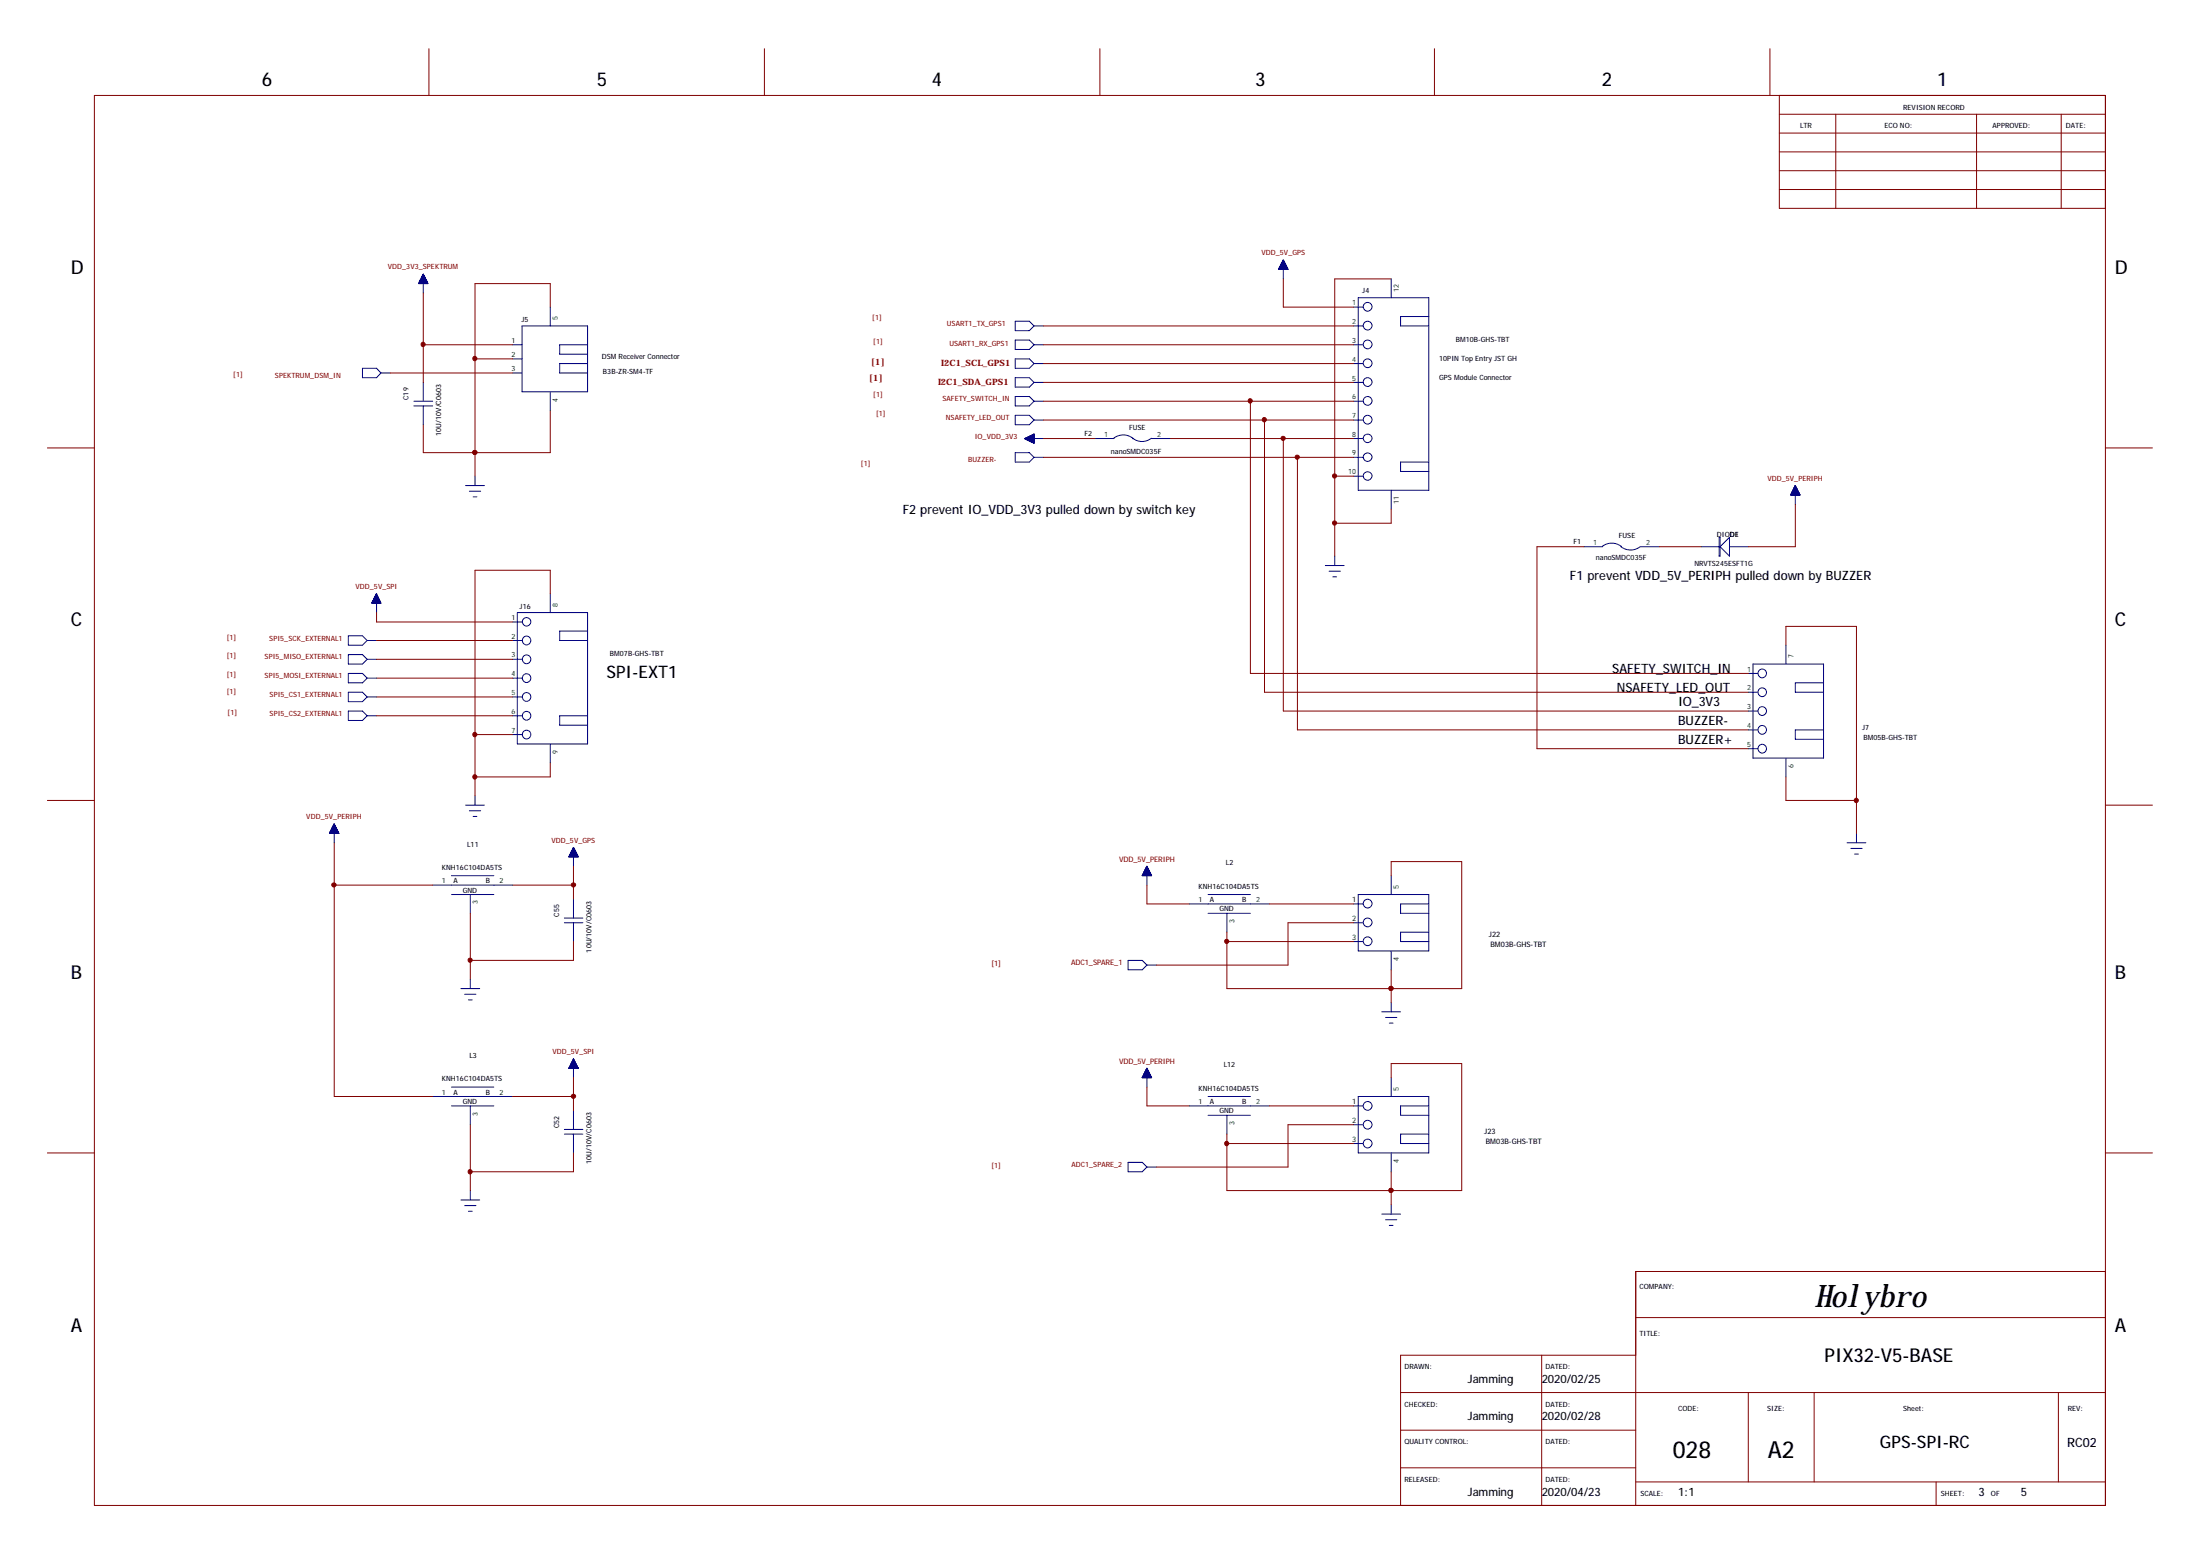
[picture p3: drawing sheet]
<svg xmlns="http://www.w3.org/2000/svg" width="297mm" height="210mm" viewBox="0 0 297 210" stroke-linecap="round" stroke-linejoin="round" font-family="sans-serif">
<g fill="none" stroke="#000080" stroke-width=".14">
<path d="M56.6 38.2h1.1M56.6 38.3v-.1h1.1v.1M56.6 38h1.1v.3M56.6 38v.3M56.7 38h.9M56.7 37.9h.9M56.7 37.9v.4M56.7 37.8h.9v.5M56.7 37.8v.5M56.8 37.8h.7M56.8 37.7h.7M56.8 38.3v-.6h.7v.6"/>
<path d="M56.9 37.6h.5M56.9 37.5h.5v.8M56.9 37.4v.9M56.9 37.5h.5M56.9 37.4h.5M57 37.4h.3M57 37.3h.3v1M57 37.3v1M57 37.3h.3M57.1 37.2h.1M57.1 37.2h.1v1.1M57.1 37.1v1.2"/>
<path d="M57.1 37.1h.1M57.1 37v2.6M57.1 37l.7 1.3h-1.3zM57.2 37.1h-.1v1.2M57.2 37.1v1.2M57.4 37.4v.9M57.4 37.6h-.5v.7M57.4 37.6v.7M57.6 37.9v.4M57.7 38.1h-1.1v.2M57.7 38.1v.2M172.6 36.3h1.3"/>
<path d="M172.7 36.4v-.1h1.2v.1M172.7 36.2h1.1M172.7 36.2h1.1v.2M172.7 36.1v.3M172.8 36.1h1M172.8 36.4v-.4h.9v.4M172.8 36h.9M172.8 36h.9v.4M172.9 35.9h.8v.5M172.9 35.8h.7M172.9 35.8v.6M172.9 36.4v-.7h.7v.7"/>
<path d="M173 35.7h.6M173 35.7h.5v.7M173 35.6v.8M173 35.6h.5M173 35.5h.5v.9M173 35.5v.9M173.1 35.5h.4M173.1 35.4h.3v1M173.2 35.2h.2v1.2M173.2 35.2v1.2M173.2 35.2h.1M173.2 35.1v1.3"/>
<path d="M173.3 35.1v2.5M173.3 35.1l.6 1.3h-1.3zM173.4 35.3h-.3v1.1M173.4 35.4h-.3v1M173.7 35.9h-.9v.5M187.8 37.6v2.6M48.9 49.7h1.9l.6 .6-.6 .7h-1.9zM51.4 50.3h1.3M55.9 54.2h2.5M55.9 54.8h2.5M57.1 51.6v2.6M57.1 54.8v2.5"/>
<path d="M69.2 46.5h1.3M69.2 50.3h1.3M69.2 48.4h1.3M70.5 44h8.8v8.9h-8.8zM74.3 41.5v2.5M74.3 52.9v2.5M79.3 46.5h-3.7v1.3h3.7M79.3 49.1h-3.7v1.2h3.7M137.1 48.4h1.9l.6 .7-.6 .6h-1.9zM137.1 53.5h1.9l.6 .7-.6 .6h-1.9zM137.1 43.4h1.9l.6 .6-.6 .6h-1.9zM137.1 45.9h1.9l.6 .6-.6 .7h-1.9z"/>
<path d="M137.1 51h1.9l.6 .6-.6 .7h-1.9zM137.1 56.1h1.9l.6 .6-.6 .6h-1.9zM138.3 59.2h2.6M138.4 59.2h1.2M138.5 59.2v.1h1.1M138.6 59.4h1M138.6 59.1v.2M138.7 59.4h.9M138.7 59v.4M138.8 59.5h.8M138.8 59v.4M138.9 58.9v.6h.7"/>
<path d="M139 58.9v.6h.6M139.1 58.9v.7M139.2 59.7h.4M139.2 58.8v.8M139.3 58.7v1M139.4 58.7v1M139.4 59.7h.2M139.5 58.6v1.2h.1M139.6 44h1.3M139.6 46.5h1.3M139.6 49.1h1.3M139.6 51.6h1.3"/>
<path d="M139.6 54.2h1.3M139.6 56.7h1.3M139.6 58.6v1.2l-1.3-.6M139.6 58.6l-1.3 .6M139.6 58.7h-.2v1h.2M139.6 58.8h-.5v.8h.5M139.6 59.2h-1.1M139.6 59.1h-1v.2M139.6 59.1h-1v.3M139.6 59h-.8v.4M139.6 59h-.7v.5M139.6 58.9h-.6v.6"/>
<path d="M139.6 58.9h-.5v.6M139.6 58.8h-.3v.9M139.6 58.6h-.1v1.1M139.6 58.6v1.2M147.9 59.2h2.5M150.4 59.2a1.96 1.96 0 0 1 2.6 0M155.4 59.2a1.98 1.98 0 0 1-2.4 0M155.5 59.2h2.5M182.8 44h1.2M182.8 41.5h1.2M182.8 46.5h1.2M182.8 49.1h1.2"/>
<path d="M182.8 51.6h1.2M182.8 54.2h1.2M182.8 56.7h1.2M182.8 59.2h1.2M183.4 40.2h9.5v26h-9.5zM192.9 42.7h-3.8v1.3h3.8M62.9 65.5h2.5M63.4 66.3h1.5M63.9 67.1h.5M64.1 64.3v1.2M137.1 61.1h1.9l.6 .6-.6 .7h-1.9zM139.6 61.7h1.3"/>
<path d="M178.9 76.3h2.6M179.5 77.1h1.5M180 77.9h.5M180.2 75.1v1.2M182.8 61.7h1.2M182.8 64.3h1.2M187.8 66.2v2.5M192.9 62.4h-3.8v1.2h3.8M213.9 73.8h2.5M216.3 73.8a1.96 1.96 0 0 1 2.6 0M218.9 73.8a2.1 2.1 0 0 0 2.5 0M221.5 73.8h2.5"/>
<path d="M229.7 73.8h2.5M232.1 72.5h.1v2.6h-.1zM233.5 73.8h2.6M233.5 72.5v2.6l-1.3-1.3zM241.8 66.8h1.2M241.9 66.8v-.2h1.1v.2M241.9 66.6h1.1M241.9 66.6h1v.2M241.9 66.5v.3M241.9 66.5h1M241.9 66.5h1v.3M241.9 66.4v.4"/>
<path d="M242 66.4h.8M242 66.8v-.4h.8v.4M242 66.3h.8M242.1 66.3h.6v.5M242.1 66.1h.6v.7M242.1 66v.8M242.2 66h.4M242.2 66h.4v.8M242.2 65.9v.9M242.2 65.9h.4M242.2 65.8h.4v1M242.2 65.8v1"/>
<path d="M242.3 65.8h.2M242.3 65.8h.2v1M242.4 65.6v1.2M242.4 65.5v2.6M242.4 65.5l.6 1.3h-1.2zM242.5 65.7h-.2v1.1M242.7 66.1h-.6v.7M242.7 66.2h-.6v.6M243 66.7h-1.2v.1M47 88.4h1.9l.7 .6-.7 .6h-1.9zM47 90.9h1.9l.7 .6-.7 .7h-1.9zM47 93.4h1.9l.7 .7-.7 .6h-1.9z"/>
<path d="M47 96h1.9l.7 .6-.7 .7h-1.9zM47 85.8h1.9l.7 .7-.7 .6h-1.9zM49.6 86.5h1.2M49.6 96.6h1.2M49.6 89h1.2M49.6 91.5h1.2M49.6 94.1h1.2M50.2 81.4h1.2M50.2 81.3v.1M50.2 81.3h1.2M50.3 81.3h1.1v.1M50.3 81.2h1"/>
<path d="M50.4 81.1h.9v.3M50.4 81h.8M50.4 81v.4M50.5 81h.7M50.5 80.9h.6v.5M50.5 80.8v.6M50.5 80.8h.6M50.5 80.7v.7M50.5 80.7h.6v.7M50.6 80.7h.5M50.6 80.6h.4v.8M50.6 80.5h.4"/>
<path d="M50.6 80.5v.9M50.7 80.5h.3M50.7 80.4v1M50.7 80.4h.2M50.7 80.4h.2v1M50.7 80.3v1.1M50.8 80.3h.1M50.8 80.2v1.2M50.8 80.2h.1M50.8 80.2v2.5M50.8 80.2l-.6 1.2M50.8 80.2l.6 1.2h-1.2"/>
<path d="M51 80.4v1M51 80.6h-.4v.8M51.1 80.7v.7M51.2 81h-.8v.4M51.2 81v.4M51.3 81.1h-1v.3M51.3 81.2v.2M69.2 86.5h1.3M69.2 96.6h1.3M69.2 84h1.3M69.2 89h1.3M69.2 91.5h1.3"/>
<path d="M69.2 94.1h1.3M69.2 99.2h1.3M69.8 82.7h9.5v17.7h-9.5zM74.3 80.2v2.5M79.3 85.2h-3.7v1.3h3.7M79.3 96.6h-3.7v1.3h3.7M236.1 93.4h1.2M236.1 98.5h1.2M236.1 90.9h1.2M236.1 96h1.2M236.7 89.6h9.5v12.7h-9.5zM241.1 87.1v2.5"/>
<path d="M246.2 92.2h-3.8v1.2h3.8M246.2 98.5h-3.8v1.3h3.8M44.5 112.5h1.2M44.5 112.5v-.1h1.2v.1M44.5 112.3h1.2M44.6 112.3h1v.2M44.6 112.2v.3M44.6 112.2h1M44.6 112.2h1v.3M44.7 112.1h.9M44.7 112.5v-.4h.9v.4M44.7 112h.8"/>
<path d="M44.7 112h.8v.5M44.8 112.5v-.6h.6v.6M44.8 111.8h.6M44.8 111.8h.6v.7M44.8 111.7v.8M44.9 111.7h.5M44.9 111.7h.4v.8M44.9 111.6v.9M44.9 111.6h.4M44.9 111.6h.4v.9M44.9 111.5v1M45 111.5h.3"/>
<path d="M45 111.5h.3v1M45 111.4h.2v1.1M45.1 111.3h.1M45.1 111.2v1.3M45.1 111.2v2.6M45.1 111.2l.7 1.3h-1.3zM45.2 111.3h-.2v1.2M45.2 111.4h-.2v1.1M45.5 111.9h-.8v.6M58.4 119.5h10.8M61 118.2h5.7M62.9 108.7h2.5"/>
<path d="M63.4 109.4h1.5M63.9 110.2h.5M64.1 107.4v1.3M74.3 100.4v2.6M76.8 115.6l1.3 .1M76.8 115.6v.1M76.9 115.6h1.1M76.9 115.5h1.1M76.9 115.5v.2M76.9 115.4h1v.3M76.9 115.4v.3M77 115.4h.9"/>
<path d="M77 115.3h.9M77 115.7v-.4h.9v.4M77 115.2h.9M77.1 115.1h.7v.6M77.1 115.1v.6M77.1 115.1h.7M77.1 115h.7M77.1 114.9v.8M77.2 115h.5M77.2 114.9h.5v.8M77.2 114.9v.8M77.2 114.9h.5"/>
<path d="M77.3 114.8h.3M77.3 114.8h.3v.9M77.3 114.7v1M77.3 114.7h.3M77.3 114.6h.3v1.1M77.3 114.5v1.2M77.4 114.6h.1M77.4 114.5h.1M77.4 114.4v1.3M77.4 114.4v2.5M77.4 114.4l-.6 1.3h1.3M77.4 114.4l.7 1.3"/>
<path d="M77.5 114.5v1.2M77.6 114.7h-.3v1M77.6 114.7v1M77.8 115v.7M77.8 115.2h-.8v.5M77.9 115.2v.5M78 115.5v.2M154.2 118.2h1.2M154.2 118.1v.1M154.3 118.1h1.1M154.3 118h1.1v.2M154.4 117.9h.9"/>
<path d="M154.4 117.8v.4M154.4 117.8h.9M154.4 117.8h.8M154.4 117.7v.5M154.5 117.7h.7M154.5 117.7h.7v.5M154.5 117.6v.6M154.5 117.6h.7M154.6 117.6h.6M154.6 117.5h.5M154.6 117.5v.7M154.6 117.4h.5v.8"/>
<path d="M154.6 117.4h.5M154.6 117.3v.9M154.7 117.3h.3M154.7 117.2v1M154.7 117.2h.3M154.7 117.2h.2v1M154.7 117.1v1.1M154.8 117.1h.1M154.8 117h.1M154.8 117v1.2M154.9 116.9l.6 1.3h-1.3M154.9 116.9v2.6"/>
<path d="M154.9 116.9l-.7 1.3M154.9 117v1.2M155 117.2v1M155.1 117.4h-.5v.8M155.1 117.3v.9M155.2 117.5v.7M155.2 117.7v.5M155.3 117.9h-1v.3M155.3 117.8v.4M155.4 118h-1.1v.2M155.4 118v.2M187.8 118.2v2.5"/>
<path d="M236.1 101.1h1.2M241.1 102.3v2.6M249.4 113.8h2.5M249.9 114.5h1.5M250.4 115.3h.5M250.7 112.5v1.3M61 120.7h5.7M62.2 133.4h2.6M62.7 134.2h1.6M63.2 135h.6M63.5 120.7v2.6M63.5 132.2v1.2"/>
<path d="M76.2 124.6h2.5M76.2 123.9h2.5M77.4 121.4v2.5M77.4 124.6v2.5M152.3 129.6h1.9l.7 .7-.7 .6h-1.9zM154.9 130.3h1.2M160.6 122h10.8M163.1 120.7h5.7M163.1 123.3h5.7M165.7 123.3v2.5M182.8 124.6h1.2M182.8 122h1.2"/>
<path d="M182.8 127.1h1.2M183.4 120.7h9.5v7.7h-9.5zM186.6 136.6h2.5M187.1 137.3h1.5M187.6 138.1h.5M187.8 128.4v2.5M187.8 135.3v1.3M192.9 122h-3.8v1.3h3.8M192.9 125.8h-3.8v1.3h3.8M58.4 148h10.8M61 149.3h5.7M61 146.7h5.7"/>
<path d="M63.5 149.3v2.5M76.2 153.1h2.5M76.2 152.5h2.5M76.8 144.1v.1M76.8 144.2h1.3M76.9 144v.2M76.9 144.1h1.1v.1M76.9 144.1h1.1M76.9 144.2v-.3h1v.3M76.9 144h1.1M77 143.9h.9M77 143.9h.9v.3"/>
<path d="M77 144.2v-.5h.9v.5M77 143.7h.8M77.1 143.6v.6M77.1 143.7h.7v.5M77.1 143.5v.7M77.1 143.6h.7v.6M77.1 143.6h.7M77.2 143.4v.8M77.2 143.4h.5v.8M77.2 143.5h.5M77.2 143.4h.5M77.3 143.4h.3v.8"/>
<path d="M77.3 143.2h.3v1M77.3 143.1v1.1M77.3 143.1h.3v1.1M77.4 143v1.2M77.4 143.1h.1v1.1M77.4 143.1h.1M77.4 142.9v2.6M77.4 149.9v2.6M77.4 153.1v2.5M77.4 142.9l-.6 1.3h1.3M77.4 142.9l.7 1.3M77.4 143h.1"/>
<path d="M77.6 143.2h-.3v1M77.6 143.3h-.3v.9M77.9 143.8h-.9v.4M152.3 156.9h1.9l.7 .6-.7 .7h-1.9zM154.2 145.4v.1M154.2 145.4l1.2 .1M154.3 145.4h1.1M154.3 145.3v.2M154.3 145.3h1.1v.2M154.3 145.3h1.1M154.3 145.5v-.3h1.1v.3M154.3 145.2h1"/>
<path d="M154.4 145.1v.4M154.4 145.1h.9v.4M154.4 145.5v-.5h.8v.5M154.4 145.1h.9M154.5 144.9v.6M154.5 144.9h.7v.6M154.5 145h.7M154.5 144.9h.7M154.6 144.8h.6v.7M154.6 144.7h.5v.8M154.6 144.6v.9M154.6 144.6h.5v.9"/>
<path d="M154.7 144.5v1M154.7 144.5h.3v1M154.7 144.6h.3M154.7 144.4v1.1M154.7 144.4h.2v1.1M154.7 144.5h.3M154.8 144.4h.1M154.8 144.3h.1v1.2M154.9 144.2v2.5M154.9 144.2l-.1 1.3M154.9 144.2l-.7 1.3M154.9 144.2l.6 1.3h-1.3"/>
<path d="M154.9 157.5h1.2M155.1 144.7h-.5v.8M155.1 144.8h-.5v.7M160.6 149.3h10.8M163.1 148h5.7M163.1 150.6h5.7M165.7 150.6v2.5M182.8 149.3h1.2M182.8 154.4h1.2M182.8 151.8h1.2M183.4 148h9.5v7.6h-9.5zM187.8 145.5v2.5"/>
<path d="M187.8 155.6v2.6M192.9 149.3h-3.8v1.3h3.8M192.9 153.1h-3.8v1.3h3.8M62.2 162h2.6M62.7 162.7h1.6M63.2 163.5h.6M63.5 160.7v1.3M186.6 163.9h2.5M187.1 164.6h1.5M187.6 165.4h.5M187.8 162.6v1.3"/>
<circle cx="184.7" cy="51.6" r=".59"/>
<circle cx="184.7" cy="46.5" r=".59"/>
<circle cx="184.7" cy="49" r=".59"/>
<circle cx="184.7" cy="54.1" r=".59"/>
<circle cx="184.7" cy="41.4" r=".59"/>
<circle cx="184.7" cy="44" r=".59"/>
<circle cx="184.7" cy="56.7" r=".59"/>
<circle cx="184.7" cy="59.2" r=".58"/>
<circle cx="184.7" cy="64.2" r=".58"/>
<circle cx="184.7" cy="61.7" r=".58"/>
<circle cx="71.1" cy="91.5" r=".59"/>
<circle cx="71.1" cy="99.2" r=".59"/>
<circle cx="71.1" cy="86.5" r=".59"/>
<circle cx="71.1" cy="96.6" r=".59"/>
<circle cx="71.1" cy="89" r=".59"/>
<circle cx="71.1" cy="94.1" r=".59"/>
<circle cx="71.1" cy="83.9" r=".57"/>
<circle cx="237.9" cy="96" r=".59"/>
<circle cx="237.9" cy="90.9" r=".59"/>
<circle cx="237.9" cy="93.4" r=".59"/>
<circle cx="237.9" cy="98.5" r=".59"/>
<circle cx="237.9" cy="101.1" r=".59"/>
<circle cx="184.7" cy="127.1" r=".59"/>
<circle cx="184.7" cy="124.5" r=".59"/>
<circle cx="184.7" cy="122" r=".59"/>
<circle cx="184.7" cy="149.3" r=".59"/>
<circle cx="184.7" cy="151.8" r=".59"/>
<circle cx="184.7" cy="154.4" r=".59"/>
</g>
<g fill="none" stroke="#800000" stroke-width=".14">
<path d="M12.7 12.9h271.6v190.3h-271.6zM57.9 6.6v6.3M103.2 6.6v6.3M148.5 6.6v6.3M193.7 6.6v6.3M239 6.6v6.3M240.2 12.9v15.2h44.1M240.2 15.4h44.1M240.2 18h44.1M247.9 15.4v12.7M266.9 15.4v12.7M278.3 15.4v12.7"/>
<path d="M57.1 39.6v12M173.3 37.6v3.9h9.5M187.8 37.6h-7.6v37.5M240.2 20.5h44.1M240.2 23h44.1M240.2 25.6h44.1M52.7 50.3h16.5M57.1 46.5h12.1M64.1 48.4h5.1M74.3 41.5v-3.2h-10.2v26M74.3 55.4v5.7h-17.2v-3.8M140.9 56.7h41.9"/>
<path d="M140.9 54.2h41.9M140.9 59.2h7M140.9 51.6h41.9M140.9 49.1h41.9M140.9 46.5h41.9M140.9 44h41.9M158 59.2h24.8M168.8 54.2v36.7h67.3M170.7 56.7v36.7h65.4M173.3 59.2v36.8h62.8M6.4 60.5h6.3M140.9 61.7h41.9"/>
<path d="M175.2 61.7v36.8h60.9M180.2 64.3h2.6M187.8 68.7v1.9h-7.6M213.9 73.8h-6.4v27.3h28.6M224 73.8h5.7M242.4 68.1v5.7h-6.3M284.3 60.5h6.3M50.8 86.5h18.4M50.8 89h18.4M50.8 91.5h18.4M50.8 94.1h18.4M50.8 96.6h18.4"/>
<path d="M50.8 82.7v1.3h18.4M64.1 99.2h5.1M74.3 80.2v-3.2h-10.2v30.4M241.1 87.1v-2.5h9.6v27.9M6.4 108h6.3M45.1 119.5h13.3M45.1 113.8v34.2h13.3M69.2 119.5h8.2M74.3 103v1.9h-10.2M77.4 116.9v4.5M154.9 119.5v2.5h5.7M187.8 118.2v-1.9h9.6v17.1h-31.7v-7.6"/>
<path d="M241.1 104.9v3.1h9.6M284.3 108.7h6.3M63.5 123.3v8.9M77.4 127.1v2.5h-13.9M165.7 127.1h17.1M171.4 122h11.4M182.8 124.6h-8.9v5.7h-17.8M187.8 130.9v4.4M6.4 155.6h6.3M63.5 151.8v8.9M69.2 148h8.2M77.4 145.5v4.4"/>
<path d="M77.4 155.6v2.6h-13.9M154.9 146.7v2.6h5.7M165.7 154.4h17.1M171.4 149.3h11.4M182.8 151.8h-8.9v5.7h-17.8M187.8 145.5v-1.9h9.6v17.1h-31.7v-7.6M187.8 158.2v4.4M284.3 155.6h6.3M220.9 177.9h63.4M284.3 171.6h-63.4v31.6M189.1 188h95.2M189.1 193.1h31.8"/>
<path d="M189.1 198.1h31.8M208.2 182.9v20.3M220.9 182.9h-31.8v20.3M236.1 188v12M244.9 188v12M277.9 188v12M220.9 200h63.4M261.4 200v3.2"/>
</g>
<g fill="#800000" stroke="#800000" stroke-width=".14">
<circle cx="64.1" cy="99.2" r=".29"/>
<circle cx="64.1" cy="104.9" r=".29"/>
<circle cx="63.5" cy="129.6" r=".29"/>
<circle cx="77.4" cy="119.5" r=".29"/>
<circle cx="180.2" cy="64.2" r=".29"/>
<circle cx="180.2" cy="70.6" r=".29"/>
<circle cx="63.5" cy="158.2" r=".29"/>
<circle cx="77.4" cy="148" r=".29"/>
<circle cx="45.1" cy="119.5" r=".29"/>
<circle cx="250.6" cy="108" r=".29"/>
<circle cx="64.1" cy="48.4" r=".29"/>
<circle cx="57.1" cy="46.5" r=".29"/>
<circle cx="64.1" cy="61.1" r=".29"/>
<circle cx="165.6" cy="127.1" r=".29"/>
<circle cx="187.8" cy="133.4" r=".29"/>
<circle cx="165.6" cy="154.4" r=".29"/>
<circle cx="187.8" cy="160.7" r=".29"/>
<circle cx="175.1" cy="61.7" r=".29"/>
<circle cx="173.2" cy="59.2" r=".29"/>
<circle cx="170.7" cy="56.7" r=".29"/>
<circle cx="168.8" cy="54.1" r=".29"/>
</g>
<text font-size="4.2" x="245" y="176.5">Holybro</text>
<g font-size="3.2">
<text x="225.8" y="196.8">028</text>
<text x="238.7" y="196.8">A2</text>
</g>
<g font-size="2.6">
<text x="35.3" y="11.6">6</text>
<text x="80.6" y="11.6">5</text>
<text x="125.8" y="11.6">4</text>
<text x="169.5" y="11.6">3</text>
<text x="216.3" y="11.6">2</text>
<text x="261.5" y="11.6">1</text>
<text x="9.6" y="37">D</text>
<text x="285.5" y="37">D</text>
<text x="9.6" y="84.6">C</text>
<text x="285.5" y="84.6">C</text>
<text x="9.6" y="132.2">B</text>
<text x="285.5" y="132.2">B</text>
<text x="9.6" y="179.8">A</text>
<text x="285.5" y="179.8">A</text>
<text x="246.3" y="183.9">PIX32-V5-BASE</text>
</g>
<g font-size="2.3">
<text x="81.9" y="91.5">SPI-EXT1</text>
<text x="253.8" y="195.5">GPS-SPI-RC</text>
</g>
<g font-size="1.7">
<text x="121.9" y="69.4">F2 prevent IO_VDD_3V3 pulled down by switch key</text>
<text x="212" y="78.2">F1 prevent VDD_5V_PERIPH pulled down by BUZZER</text>
<text x="217.7" y="90.9">SAFETY_SWITCH_IN</text>
<text x="218.3" y="93.4">NSAFETY_LED_OUT</text>
<text x="226.6" y="95.3">IO_3V3</text>
<text x="226.6" y="100.4">BUZZER+</text>
<text x="226.6" y="97.9">BUZZER-</text>
<text x="279.1" y="195.3">RC02</text>
</g>
<g font-size="1.6">
<text x="198.2" y="191.7">Jamming</text>
<text x="198.2" y="186.7">Jamming</text>
<text x="208.2" y="191.7">2020/02/28</text>
<text x="208.2" y="186.7">2020/02/25</text>
<text x="198.2" y="201.9">Jamming</text>
<text x="208.2" y="201.9">2020/04/23</text>
<text x="226.6" y="201.9">1:1</text>
<text x="267.1" y="201.9">3</text>
<text x="272.8" y="201.9">5</text>
</g>
<g font-size="1.2" fill="#800000">
<text x="117.3" y="51.5">[1]</text>
<text x="117.6" y="49.2">[1]</text>
<text x="126.7" y="52">I2C1_SDA_GPS1</text>
<text x="127.1" y="49.5">I2C1_SCL_GPS1</text>
</g>
<g font-size="1">
<text x="243" y="17.3">LTR</text>
<text x="254.4" y="17.3">ECO NO:</text>
<text x="257" y="14.8">REVISION RECORD</text>
<text x="269" y="17.3">APPROVED:</text>
<text x="278.9" y="17.3">DATE:</text>
<text x="183.9" y="39.6">J4</text>
<text x="70.4" y="43.4">J5</text>
<text x="196.6" y="46.2">BM10B-GHS-TBT</text>
<text x="55.2" y="54" transform="rotate(-90 55.2 54)">C19</text>
<text x="81.2" y="48.4">DSM Receiver Connector</text>
<text x="81.4" y="50.5">B3B-ZR-SM4-TF</text>
<text x="194.3" y="48.7">10PIN Top Entry JST GH</text>
<text x="194.3" y="51.2">GPS Module Connector</text>
<text x="59.6" y="58.8" transform="rotate(-90 59.6 58.8)">10U/10V/C0603</text>
<text x="146.4" y="58.9">F2</text>
<text x="152.4" y="58.1">FUSE</text>
<text x="150" y="61.2">nanoSMDC035F</text>
<text x="212.4" y="73.4">F1</text>
<text x="215.5" y="75.6">nanoSMDC035F</text>
<text x="218.6" y="72.7">FUSE</text>
<text x="228.8" y="76.5">NRVTS245ESFT1G</text>
<text x="231.8" y="72.5">DIODE</text>
<text x="234.2" y="72.5">1</text>
<text x="70.1" y="82.1">J16</text>
<text x="82.3" y="88.6">BM07B-GHS-TBT</text>
<text x="251.4" y="98.5">J7</text>
<text x="251.6" y="99.9">BM05B-GHS-TBT</text>
<text x="59.6" y="117.4">KNH16C104DA5TS</text>
<text x="61.2" y="119.2">A</text>
<text x="63.1" y="114.3">L11</text>
<text x="65.6" y="119.2">B</text>
<text x="161.8" y="120">KNH16C104DA5TS</text>
<text x="165.5" y="116.8">L2</text>
<text x="62.5" y="120.5">GND</text>
<text x="75.5" y="123.8" transform="rotate(-90 75.5 123.8)">C55</text>
<text x="163.4" y="121.8">A</text>
<text x="164.6" y="123">GND</text>
<text x="167.7" y="121.8">B</text>
<text x="79.8" y="128.6" transform="rotate(-90 79.8 128.6)">10U/10V/C0603</text>
<text x="201" y="126.5">J22</text>
<text x="201.3" y="127.9">BM03B-GHS-TBT</text>
<text x="63.4" y="142.8">L3</text>
<text x="59.6" y="146">KNH16C104DA5TS</text>
<text x="61.2" y="147.8">A</text>
<text x="62.5" y="149">GND</text>
<text x="65.6" y="147.8">B</text>
<text x="161.8" y="147.2">KNH16C104DA5TS</text>
<text x="163.4" y="149">A</text>
<text x="165.2" y="144.1">L12</text>
<text x="167.7" y="149">B</text>
<text x="75.5" y="152.3" transform="rotate(-90 75.5 152.3)">C52</text>
<text x="164.6" y="150.3">GND</text>
<text x="200.4" y="153.1">J23</text>
<text x="200.6" y="154.5">BM03B-GHS-TBT</text>
<text x="79.8" y="157.1" transform="rotate(-90 79.8 157.1)">10U/10V/C0603</text>
<text x="221.4" y="174">COMPANY:</text>
<text x="189.6" y="184.8">DRAWN:</text>
<text x="208.7" y="184.8">DATED:</text>
<text x="221.4" y="180.4">TITLE:</text>
<text x="189.6" y="189.9">CHECKED:</text>
<text x="208.7" y="189.9">DATED:</text>
<text x="226.6" y="190.5">CODE:</text>
<text x="238.6" y="190.5">SIZE:</text>
<text x="257" y="190.5">Sheet:</text>
<text x="279.2" y="190.5">REV:</text>
<text x="189.6" y="195">QUALITY CONTROL:</text>
<text x="208.7" y="195">DATED:</text>
<text x="189.6" y="200">RELEASED:</text>
<text x="208.7" y="200">DATED:</text>
<text x="221.5" y="201.9">SCALE:</text>
<text x="262" y="201.9">SHEET:</text>
<text x="268.8" y="201.9">OF</text>
</g>
<g font-size="1" fill="#800000">
<text x="170.3" y="34.5">VDD_5V_GPS</text>
<text x="52.4" y="36.4">VDD_3V3_SPEKTRUM</text>
<text x="117.8" y="43.2">[1]</text>
<text x="117.9" y="46.4">[1]</text>
<text x="127.8" y="44">USART1_TX_GPS1</text>
<text x="128.2" y="46.7">USART1_RX_GPS1</text>
<text x="31.5" y="50.9">[1]</text>
<text x="37.1" y="51">SPEKTRUM_DSM_IN</text>
<text x="117.9" y="53.7">[1]</text>
<text x="118.3" y="56.2">[1]</text>
<text x="127.3" y="54.2">SAFETY_SWITCH_IN</text>
<text x="127.7" y="56.7">NSAFETY_LED_OUT</text>
<text x="131.6" y="59.2">IO_VDD_3V3</text>
<text x="116.2" y="62.9">[1]</text>
<text x="130.7" y="62.4">BUZZER-</text>
<text x="238.6" y="64.9">VDD_5V_PERIPH</text>
<text x="48" y="79.5">VDD_5V_SPI</text>
<text x="30.6" y="86.3">[1]</text>
<text x="30.6" y="88.9">[1]</text>
<text x="35.7" y="89">SPI5_MISO_EXTERNAL1</text>
<text x="36.4" y="86.5">SPI5_SCK_EXTERNAL1</text>
<text x="30.6" y="91.4">[1]</text>
<text x="30.6" y="93.7">[1]</text>
<text x="35.7" y="91.5">SPI5_MOSI_EXTERNAL1</text>
<text x="36.4" y="94.1">SPI5_CS1_EXTERNAL1</text>
<text x="30.7" y="96.5">[1]</text>
<text x="36.4" y="96.6">SPI5_CS2_EXTERNAL1</text>
<text x="41.4" y="110.6">VDD_5V_PERIPH</text>
<text x="74.5" y="113.8">VDD_5V_GPS</text>
<text x="151.1" y="116.3">VDD_5V_PERIPH</text>
<text x="133.9" y="130.4">[1]</text>
<text x="144.6" y="130.3">ADC1_SPARE_1</text>
<text x="74.6" y="142.3">VDD_5V_SPI</text>
<text x="151.1" y="143.6">VDD_5V_PERIPH</text>
<text x="133.9" y="157.7">[1]</text>
<text x="144.7" y="157.5">ADC1_SPARE_2</text>
</g>
<g font-size="1" fill="#008000">
<text x="182.6" y="41.2">1</text>
<text x="188.8" y="39.4" transform="rotate(-90 188.8 39.4)">12</text>
<text x="69" y="46.3">1</text>
<text x="75.3" y="43.2" transform="rotate(-90 75.3 43.2)">5</text>
<text x="182.6" y="43.7">2</text>
<text x="182.6" y="46.3">3</text>
<text x="69" y="48.2">2</text>
<text x="69" y="50.1">3</text>
<text x="182.6" y="48.8">4</text>
<text x="182.6" y="51.4">5</text>
<text x="182.6" y="53.9">6</text>
<text x="75.3" y="54.2" transform="rotate(-90 75.3 54.2)">4</text>
<text x="149.1" y="59">1</text>
<text x="156.3" y="59">2</text>
<text x="182.6" y="56.4">7</text>
<text x="182.6" y="59">8</text>
<text x="182" y="64">10</text>
<text x="182.6" y="61.5">9</text>
<text x="188.8" y="68" transform="rotate(-90 188.8 68)">11</text>
<text x="215.1" y="73.5">1</text>
<text x="222.2" y="73.5">2</text>
<text x="69" y="83.7">1</text>
<text x="75.3" y="81.9" transform="rotate(-90 75.3 81.9)">8</text>
<text x="69" y="86.2">2</text>
<text x="69" y="88.7">3</text>
<text x="242.1" y="88.9" transform="rotate(-90 242.1 88.9)">7</text>
<text x="69" y="91.3">4</text>
<text x="69" y="93.8">5</text>
<text x="235.9" y="90.6">1</text>
<text x="235.9" y="93.2">2</text>
<text x="235.9" y="95.7">3</text>
<text x="69" y="96.4">6</text>
<text x="69" y="98.9">7</text>
<text x="75.3" y="101.7" transform="rotate(-90 75.3 101.7)">9</text>
<text x="235.9" y="98.3">4</text>
<text x="235.9" y="100.8">5</text>
<text x="242.1" y="103.6" transform="rotate(-90 242.1 103.6)">6</text>
<text x="59.6" y="119.2">1</text>
<text x="67.4" y="119.2">2</text>
<text x="188.8" y="120" transform="rotate(-90 188.8 120)">5</text>
<text x="64.5" y="122.1" transform="rotate(-90 64.5 122.1)">3</text>
<text x="161.8" y="121.8">1</text>
<text x="166.7" y="124.6" transform="rotate(-90 166.7 124.6)">3</text>
<text x="169.6" y="121.8">2</text>
<text x="182.6" y="121.8">1</text>
<text x="182.6" y="124.3">2</text>
<text x="182.6" y="126.8">3</text>
<text x="188.8" y="129.7" transform="rotate(-90 188.8 129.7)">4</text>
<text x="59.6" y="147.8">1</text>
<text x="67.4" y="147.8">2</text>
<text x="161.8" y="149">1</text>
<text x="169.6" y="149">2</text>
<text x="182.6" y="149">1</text>
<text x="188.8" y="147.2" transform="rotate(-90 188.8 147.2)">5</text>
<text x="64.5" y="150.6" transform="rotate(-90 64.5 150.6)">3</text>
<text x="166.7" y="151.9" transform="rotate(-90 166.7 151.9)">3</text>
<text x="182.6" y="151.6">2</text>
<text x="182.6" y="154.1">3</text>
<text x="188.8" y="156.9" transform="rotate(-90 188.8 156.9)">4</text>
</g>
</svg>
